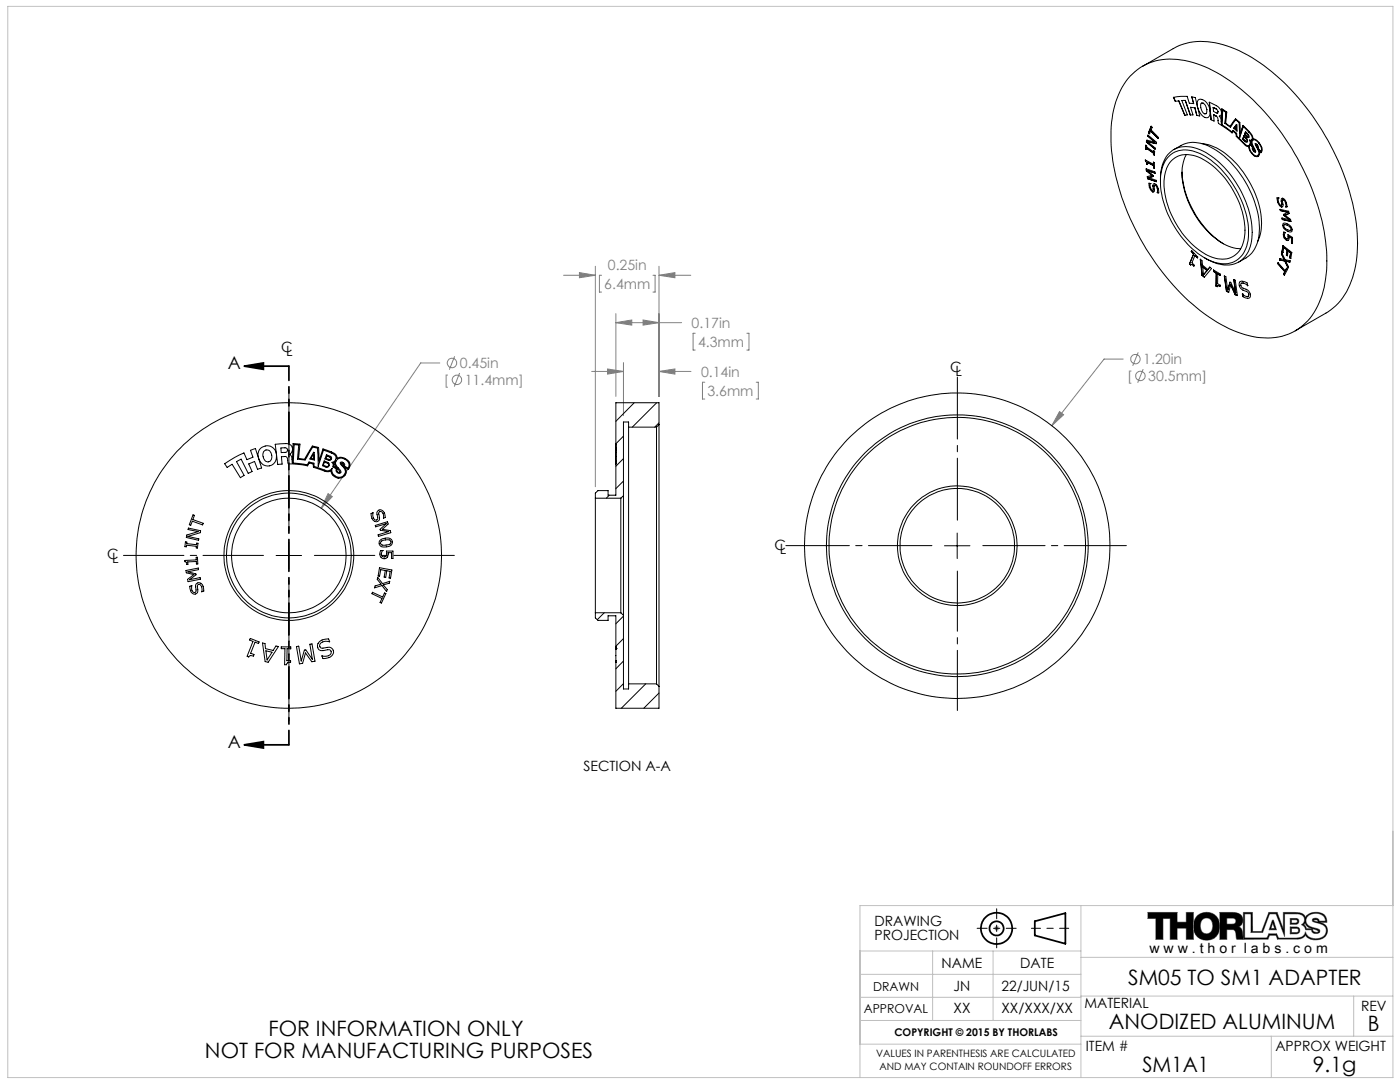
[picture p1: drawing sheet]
<svg xmlns="http://www.w3.org/2000/svg" width="279mm" height="216mm" viewBox="0 0 279 216" stroke-linecap="round" stroke-linejoin="round" font-family="sans-serif">
<g fill="none" stroke="#000" stroke-width=".35">
<path d="M48.8 73.1h8.8M48.8 73.1l3.8-.7v1.3zM48.8 148.6h8.8M48.8 148.6l3.8-.6v1.3zM206.5 183.8l6.1-1.6v6.1l-6.1-1.6z"/>
<circle cx="198.9" cy="185.2" r="3.1"/>
<circle cx="198.9" cy="185.2" r="1.4"/>
</g>
<g fill="none" stroke="#808080" stroke-width=".2">
<path d="M112.5 54.9h6.3M115.6 54.4l3.2 .5-3.2 .5zM118.8 53.1v44M120.1 54.9h-.5v3.4h.5M130.3 54.9h.4v3.4h-.4M131.5 54.9l3.2-.5v1zM131.5 54.9h6.4M131.5 53.1v26M87.8 72.4h-3.8l-19.9 29M90.7 71.1l-1 2.7M91.7 74.4l-1 2.8M118.1 74.1h6.3"/>
<path d="M121.2 73.6l3.2 .5-3.2 .5zM122.9 64.4l3.2-.5v1zM122.9 62.6v16.5M122.9 64.4h13.1M124.4 72.4v10.5M128.3 63.9l3.2 .5-3.2 .5zM131.5 74.1l3.2-.5v1zM131.5 74.1h6.4M138.7 66.5h-.4v3.3h.4M140.7 76.3h-.5v3.3h.5M149 66.5h.5v3.3h-.5M150.9 76.3h.4v3.3h-.4"/>
<path d="M224.2 71.6h-3.9l-10.4 13.3M227.2 70.3l-1.1 2.7M228.1 73.7l-1.1 2.7M65.5 98.5l.8 .6-2.2 2.3zM211.5 82.1l.8 .7-2.4 2.1zM198.4 185.2h1M198.5 184.9l.7 .7M198.9 184.7v1M199.2 184.9l-.7 .7M229.1 182.1h5.8v1.9h1.8v-1.9h1.5v5.3h-1.5v-2.2h-1.8v2.2h-1.4v-4.1h-1.4v4.1h-1.4v-4.1h-1.6zM239 182.7a2.7 2.7 0 0 1 3.3-.2 2.7 2.7 0 0 1 1 3.1 2.65 2.65 0 0 1-3.2 1.9 2.65 2.65 0 0 1-1.9-3.3l.2-.6zM239.9 183.5a1.21 1.21 0 0 1 1.3-.3 1.21 1.21 0 0 1 .8 1.1 1.49 1.49 0 0 1-1.2 2 1.69 1.69 0 0 1-.9-2.8z"/>
<path d="M244.8 183.2h1.2a.61 .61 0 0 1 .7 .6 .61 .61 0 0 1-.7 .6h-1.2zM247.2 184.9a1.46 1.46 0 0 0 .8-1.6 1.46 1.46 0 0 0-1.3-1.2h-3.2v5.3h1.3v-1.9h1.3a1.71 1.71 0 0 1 .6 1.7l.1 .2h1.3M247.2 184.9a2.41 2.41 0 0 1 .9 2.2v.3M247.2 184.9h.1M248.4 182.4h1.3v3.7h2.3l1.4-3.7h1.3l1.7 4.4v-4.4h2.2a1.26 1.26 0 0 1 1.4 .3 1.26 1.26 0 0 1 .1 1.5l-.4 .3a1.2 1.2 0 0 1 .9 1h1.2a.86 .86 0 0 0 .7 .8 .86 .86 0 0 0 .9-.5l-.1-.3a5.9 5.9 0 0 1-2.5-1.2 1.4 1.4 0 0 1 1.3-2 1.84 1.84 0 0 1 2.4 1.5h-1.2a.73 .73 0 0 0-.6-.6 .73 .73 0 0 0-.8 .4l.1 .3a5.7 5.7 0 0 1 2.5 1.1 1.59 1.59 0 0 1-1.5 2.3 2.11 2.11 0 0 1-2.5-1.4 1.54 1.54 0 0 1-1.8 1.3h-3.5l-.4-.9h-1.6l-.3 .8h-4.5zM253.9 183.6h.2l.6 1.9h-1.4zM254 184.1l.4 1.2h-.8zM257.5 183.3h1.1a.58 .58 0 0 1 .6 .6 .58 .58 0 0 1-.6 .5h-1.1zM257.5 185h1.2a.69 .69 0 0 1 .7 .6 .69 .69 0 0 1-.7 .7h-1.2zM257.7 183.5l1.1 .1 .1 .4-.4 .2h-.8zM257.7 185.2h1a.43 .43 0 0 1 .5 .5 .43 .43 0 0 1-.5 .4h-1zM260.5 184.1a1.57 1.57 0 0 0 1.4 1.2h-1.2l-.5-.8z"/>
<path d="M262 185.3l1.1 .5a.61 .61 0 0 1-.7 .3 .61 .61 0 0 1-.4-.6zM262.1 183.6a.52 .52 0 0 1 .9 .4zM263.3 184h.1M263.3 184h1.5a1.84 1.84 0 0 0-2.2-2 2.32 2.32 0 0 0-2.1 1.1 1.76 1.76 0 0 0-2.1-1h-2.3v3.3l-1.2-3.3h-1.7l-1.4 3.8h-1.8l-.1-3.8h-1.8v5.3M263.3 184a1.72 1.72 0 0 1 1.6 1.8 1.72 1.72 0 0 1-1.6 1.7 2.53 2.53 0 0 1-2.8-1 1.59 1.59 0 0 1-1.6 .9h-3.9l-.3-.8h-1.3l-.4 .8h-4.9"/>
<circle cx="90.2" cy="72.4" r=".95"/>
<circle cx="91.2" cy="75.8" r=".94"/>
<circle cx="226.6" cy="71.6" r=".95"/>
<circle cx="227.6" cy="75" r=".94"/>
</g>
<path d="M205.8 185.2h7.5" fill="none" stroke="#000" stroke-width=".2" stroke-dasharray="15.2 1.3 1.3 1.3" stroke-dashoffset="13.4"/>
<path d="M195 185.2h7.8M198.9 181.3v7.8" fill="none" stroke="#000" stroke-width=".2" stroke-dasharray="15.2 1.3 1.3 1.3" stroke-dashoffset="13.2"/>
<g fill="none" stroke="#c0c0c0" stroke-width=".2">
<path d="M1.6 1.3h276.4v213.7h-276.4zM171.6 189.8h44.1M171.6 199h44.1M171.6 194.4h44.1M186.1 189.8v13.8M198.2 189.8v13.8M215.7 198.8h62.3M215.7 180.7v34.3M215.7 191h62.3M270.2 198.8v8M278 180.7h-106.4v34.3M171.6 203.6h44.1"/>
<path d="M171.6 208.4h44.1M215.7 206.8h62.3M253.7 206.8v8.2"/>
</g>
<path d="M240 183.5a1.27 1.27 0 0 1 1.5-.2 1.27 1.27 0 0 1 .5 1.4 1.28 1.28 0 0 1-.6 1.5 1.28 1.28 0 0 1-1.5-.3 2.12 2.12 0 0 1 .1-2.4zM239 182.7a2.83 2.83 0 0 0-.6 3.4 2.83 2.83 0 0 0 3.2 1.4 2.79 2.79 0 0 0 1.7-3.7 2.79 2.79 0 0 0-3.7-1.5zM229.1 182.1h5.8v1.9h1.8v-1.9h1.5v5.3h-1.5v-2.2h-1.8v2.2h-1.4v-4.1h-1.4v4.1h-1.4v-4.1h-1.6zM243.5 182.1h2.7a1.53 1.53 0 0 1 1.7 .9 1.53 1.53 0 0 1-.7 1.9l.5 .4 .2 .3 .2 1.8h-1.3l-.2-1.4-.5-.5h-1.3v1.9h-1.3zM244.8 183.2v1.2h1.4l.4-.4v-.5l-.3-.3zM262.1 183.6h.5a.24 .24 0 0 1 .3 0 .24 .24 0 0 1 0 .3l-.6-.1zM260.5 184.1a1.57 1.57 0 0 0 1.4 1.2h-1.2l-.2-.5a.4 .4 0 0 1 0-.7zM248.1 182.1v5.3h4.9l.4-.8h1.3l.3 .8h3.9a1.64 1.64 0 0 0 1.6-.9 2.71 2.71 0 0 0 3.7 .6 1.66 1.66 0 0 0 .7-1.9 1.66 1.66 0 0 0-1.6-1.2h1.5a1.88 1.88 0 0 0-2.4-2 2.15 2.15 0 0 0-1.9 1.1v-.2a1.84 1.84 0 0 0-2.1-.8h-2.3v3.3l-1.2-3.3h-1.7l-1.4 3.8h-1.8l-.1-3.8zM248.4 182.4h1.3v3.7h2.3l1.4-3.7h1.3l1.7 4.4v-4.4h2.2a1.32 1.32 0 0 1 1.7 1.3l-.1 .4-.5 .4 .2 .1a1.14 1.14 0 0 1 .7 .9h1.2v.4a.85 .85 0 0 0 .9 .4 .85 .85 0 0 0 .7-.6l-.2-.3-.6-.2a2.02 2.02 0 0 1-1.9-1.3 1.53 1.53 0 0 1 1.7-1.7 1.7 1.7 0 0 1 2.1 1.6h-1.2l-.2-.4-.5-.2-.5 .1-.2 .2a.43 .43 0 0 0 .1 .4 .43 .43 0 0 0 .5 .1l.3 .1a1.75 1.75 0 0 1 1.9 1.5 1.83 1.83 0 0 1-2.4 1.7 1.75 1.75 0 0 1-1.8-1.4 1.54 1.54 0 0 1-1.8 1.3h-3.5l-.4-.9h-1.6l-.3 .8h-4.5zM262 185.3l.6 .2a.34 .34 0 0 1 .4 .5l-.4 .1-.4-.2-.2-.2zM253.9 183.6l-.6 1.9h1.4l-.6-1.9zM254 184.1l.4 1.2h-.8zM257.5 183.3h1.4l.3 .3v.5l-.5 .3h-1.2zM257.7 183.5v.7h1l.2-.3-.1-.3zM257.5 185h1.6l.3 .5-.1 .6-.5 .2h-1.3zM257.7 185.2v.9h1.1l.4-.3v-.3l-.3-.3z" fill-rule="evenodd" fill="#000"/>
<path d="M191.1 103.8v-28.6" fill="none" stroke="#000" stroke-width=".2" stroke-dasharray="15.2 1.3 1.3 1.3" stroke-dashoffset="2.9"/>
<path d="M186 108.9h-29.2" fill="none" stroke="#000" stroke-width=".2" stroke-dasharray="15.2 1.3 1.3 1.3" stroke-dashoffset="2.6"/>
<path d="M52.6 110.8h-28M57.7 105.7v-27.9M57.7 115.9v27.9M62.7 110.8h28M191.1 114v27.8" fill="none" stroke="#000" stroke-width=".2" stroke-dasharray="15.2 1.3 1.3 1.3" stroke-dashoffset="3.2"/>
<path d="M196.1 108.9h28.7" fill="none" stroke="#000" stroke-width=".2" stroke-dasharray="15.2 1.3 1.3 1.3" stroke-dashoffset="2.8"/>
<path d="M55.1 110.8h5.1M57.6 108.3v5.1M188.5 108.9h5.1M191 106.4v5" fill="none" stroke="#000" stroke-width=".2"/>
<path d="M57.7 73v75.6" fill="none" stroke="#000" stroke-width=".35" stroke-dasharray="6.3 1.3 1.3 1.3 1.3 1.3" stroke-dashoffset="3.5"/>
<path d="M48.8 73.1l3.8-.7v1.3zM48.8 148.6l3.8-.6v1.3z" fill="#000"/>
<path d="M65.5 98.5l-1.4 2.9 2.2-2.3zM211.5 82.1l-1.6 2.8 2.4-2.1zM115.6 54.4l3.2 .5-3.2 .5zM131.5 54.9l3.2-.5v1zM131.5 74.1l3.2-.5v1zM121.2 73.6l3.2 .5-3.2 .5zM128.3 63.9l3.2 .5-3.2 .5zM122.9 64.4l3.2-.5v1z" fill="#808080"/>
<g fill="none" stroke="#000" stroke-width=".2">
<path d="M225.5 15.2a11.3 11.3 0 0 1 10.9-3.1 28.8 28.8 0 0 1 14.4 8.6 49.6 49.6 0 0 1 13.7 27.5 22.5 22.5 0 0 1-1.9 13.5 11 11 0 0 1-11.8 5.6 28 28 0 0 1-14.4-8 49.9 49.9 0 0 1-14.6-29.2 22.7 22.7 0 0 1 2.1-12.6zM228 13.2l6.1-3.5a12.7 12.7 0 0 1 10.8-.5 34.2 34.2 0 0 1 15 11.3 48.2 48.2 0 0 1 11 26.1 19.4 19.4 0 0 1-3.4 13.4l-.9 1-1.6 1.2-6.5 3.8M234.2 19.4l.4 .8M237.9 19.4l.3 1.3M228.6 32.1l.2 .3M228.6 32.1v-.2l1.6 .9M228.6 29.7l.1-.7 .1 .1v.3l1.5 .9M228.6 29.7h.1M228.6 29.7l.2 .1M228.6 32v.1M228.7 29l-.1 .7M228.7 33.7l1.8 .6v.3l-1.5-.6"/>
<path d="M228.7 33.7l.1 .4M228.8 34.1l1.1 .9M228.8 28.3l1.7 1.4M228.8 33.7v.3M228.8 32.4v.4M228.8 29.6v.2l-.2-.1M228.8 29.6l1.5 1M228.8 34l1.1 1M228.8 34v.1M228.8 32.8h.2M228.8 32.4h.1M228.9 28l1.6 .4"/>
<path d="M228.9 28l-.1 .3M229 32.4v.4M229 32.4l1.2 .7M229 32.4l1.2 .6M229 28.3l1.6 1.3-.1 .2-1.7-1.5M229 34l1.2 1v.2l-1 .3M229 28.3l1.8 .3M229 34l1.5 .5M229 35.2l.1 .4M229.1 27.2l1.4 1.2M229.1 27.2v-.2l1.7 1.4v.3l-1.8-.4M229.1 27.2h.1"/>
<path d="M229.1 35.6l1.7 .6M229.1 35.6l-.1 .1M229.1 27v.2M229.2 26.5l.2 .2M229.2 35.5l1.6 .5v.3l-1.8-.6M229.2 35.5h.1M229.4 37.4l.2 .5 .5 .4M229.4 37.3v.1M229.6 36.6a1.1 1.1 0 0 0 .5 1.4l.1-.3M229.6 36.6h.1M229.6 36.6l-.3-.1 .1 .9M229.6 26.1l-.2 .6-.2-.2"/>
<path d="M229.6 26.1h.1M229.7 25.2l.2 .2-.2 .5 1.5 1.5-.1 .2-1.5-1.5M229.8 25.2l-.6 1.3M229.9 35l-.9 .2v.5M230.1 37.1l.2-.4a1.28 1.28 0 0 1 .9 1.4v.4M230.1 37.1l.1 .6M230.1 38h.1M230.1 37.1h.1M230.2 37.7h.1M230.2 38.3h-.1M230.2 33.1v.4M230.2 32.8v-.5l.2 .2v1.1l-.2-.1"/>
<path d="M230.2 30.8h.1M230.2 32.8h.1M230.2 30.8l.2 .1M230.2 33l.1 .5M230.2 33v.1M230.2 33.5h.1M230.3 30.6l-.1 .2M230.3 30.3v-.2l.1 .1v.8l-.2-.2M230.3 33.5h.1M230.3 30.1v.2M230.4 37h.1M230.5 37l-.2 .3 .1 .9-.3 .1"/>
<path d="M230.5 37h.2l.3 .6M230.5 36.9v.1M231 37.6v.8M231 38.4v.1M231 38.5h.2M231 38.4h.1M231 37.6h.1M231 38.4l.2 .1M231.6 36.2a6.4 6.4 0 0 1 3.2-6.6 7.6 7.6 0 0 1 7 1.6 20.1 20.1 0 0 1 8.1 15.8 5.7 5.7 0 0 1-3.7 5.7 7.6 7.6 0 0 1-5.8-1.3M233.4 31.1a5.1 5.1 0 0 1 5.7-.6 17.5 17.5 0 0 1 8.6 9.3 13.3 13.3 0 0 1 .9 9.8 4.7 4.7 0 0 1-6.4 2.7 17.4 17.4 0 0 1-9.1-9.5 13.4 13.4 0 0 1-1-9.8l.5-.9zM233.8 32.1a5 5 0 0 1 6.3-.3 17.7 17.7 0 0 1 8.4 14.7 5.3 5.3 0 0 1-2.9 4.9 6.8 6.8 0 0 1-6.5-1.6 18 18 0 0 1-6.8-13.7 6.6 6.6 0 0 1 1.5-4zM234.3 29.8l1.4-.8a6.4 6.4 0 0 1 6.5 .7 20 20 0 0 1 9.1 16.4 6.4 6.4 0 0 1-2.6 5.4l-1.5 .8"/>
<path d="M234.6 20.2l-.4-.8 2.7-.2 .4 1.4 .9 .1M235.2 20.1l-.6 .1M235.2 20.1l1.2 2.9M235.9 20.1l1.1 2.8-.6 .1M235.9 34.3a18.8 18.8 0 0 0 8.3 14.3M235.9 20v.1M236.5 20l-.6 .1M236.5 20l1 2.9M236.7 30.8a10.8 10.8 0 0 0 .2 8.7 16.9 16.9 0 0 0 8.3 9.6l1.5 .5h.9M237.6 21.4l.5 1.5h-.6M237.6 21.4l.9 .1 .3 1.5M237.6 21.4h.1"/>
<path d="M238.2 20.7l-.4-1.4 .7 .2 .9 3.6-.6-.1M238.9 23h-.1M239 21.3a1.04 1.04 0 0 1 .6-1.5 2.54 2.54 0 0 1 1.7 3.5l-.2 .2h-.6M239 21.3l.7 1.5 .8 .7M239 21.3h.1M239.7 28.6a11.8 11.8 0 0 1 8 5.2 17 17 0 0 1 3.9 12.4l-.6 2M239.8 20.6h-.1M240.1 20.6a1.65 1.65 0 0 1 .7 1.3M240.1 20.6h-.3a1.48 1.48 0 0 0 .9 2.1l.1-.8M240.1 20.6h.1M240.6 23.4l-.1 .1M240.7 22.7h.1"/>
<path d="M240.9 21.8l-.1 .1M241.4 20.4l.3 3.5M242.1 21.4l.1 .8 .7 .4 .1-.1 .1-.2M242.1 21.4l.6 .3M242.1 21.4h.1M242.2 22.9l.1 1.3-.6-.3M242.2 22.9l.5 .3M242.7 23.2l.3 .3 .1 .6M242.7 21.7l.4 .6M242.7 23.2h.1M242.7 21.7h.1M243 22.5v.1"/>
<path d="M243.1 22.3h.1M243.1 24.1l.1 .5M243.1 24.1h.1M243.2 24.6l2.7 1.9 .2-.3M243.2 24.6h.1M243.3 23.2l.4 .5 .1 1.1M243.3 23.2a.78 .78 0 0 0 .3-1.4 2.52 2.52 0 0 0-1.5-1l-.8-.4 .4 3.5M243.3 23.2h.1M243.8 24.8v-3.1l1 .7-.2 2.2 .9 .6M243.9 21.7l-.1 3.1M244 22l.7 .4M244 22l-.1 2.9 2 1.4"/>
<path d="M244.7 22.4l-.2 2.2M244.7 22.4h.1M245.5 25.2l1.1-1.5 .8 .7 .1 2.3M245.5 25.2h.1M245.9 26.3l.2-.3 .7 .6v.6l.7 .6a2.86 2.86 0 0 0 1.5 1.3l.4-.2a2.04 2.04 0 0 0 1.3 2.2l.4-.2M245.9 26.3h.1M246.1 26l-.2 .3M246.1 26.2l.6 .5M246.2 26.2h-.1M246.2 25.6h.1M246.6 23.9l.7 .6M246.6 23.9l-1 1.5-1.1-.8"/>
<path d="M246.7 26.7v.5M246.7 27.2l1.7 1.7M246.7 25.1l-.3 .5 .4 .3M246.7 25.1l.1 .8M246.7 26.7h.1M246.8 24.8l.1 1.4-.7-.6zM246.8 25.1h-.1M246.8 25.9h.1M247.3 24.5l.1 3 .7-2.2M247.5 26.7l.6-1.7 1.7 1.9 .2 .8a2.49 2.49 0 0 1 1.9 2.4l-.3 .4-.6-.9M248 27.7l.5 .6M248 27.7h.1"/>
<path d="M248.1 25l-.6 1.7M248.1 25.3l1.2 1.1M248.1 25.3h.1M248.2 27.1l.8 .9-.2 .4-.3-.1M248.2 27.1l-.2 .6M248.3 27.3l.4 .4M248.3 27.3l-.2 .4 .6 .6 .2-.2-.2-.4M248.4 26.8l.2-.5 .6 .7 .1 .4-.2 .1-.3-.2M248.4 26.8l.4 .5M248.4 26.8h.1M248.4 28.9a.73 .73 0 0 0 .8 .3M248.4 26.8l.5 .5"/>
<path d="M248.4 28.8v.1M248.6 26.3l-.2 .5M248.6 26.5l.4 .4M248.6 26.5l-.1 .3 .5 .5 .1-.1M248.8 27.3h.1M248.9 28.2l-.1 .1M249 26.9l.1 .3M249 26.9h.1M249.1 27.3h.1M249.1 27.2h.1M249.2 29.2l.2 .9M249.2 29.2h.1"/>
<path d="M249.3 26.4l.6 .9-.1 .5M249.3 29h-.1M249.3 26.4h.1M249.4 30.1l.8 .9M249.4 28.8l.6 .6M249.4 30v.1M249.6 28.2v.6l.5 .6M249.6 28.2h.1M249.8 27.9l-.1 .1M249.8 28.1l-.2 .1M249.8 28.1l-.1 .4 .3 .7M249.8 28.1h.1"/>
<path d="M249.8 27.8l-.2 .2-.3-.1 .2 .5-.1 .4M249.8 27.8h.1M250 29.4l-.1 .2 .3 .5M250 29.2l.1 .2M250.1 29.4a.53 .53 0 0 0 .3 .8M250.1 29.4l.3 .8M250.1 27.9h-.1M250.1 29.4h.1M250.2 31l.1 .1M250.2 31h.1M250.2 30.1h.1M250.3 31.1l.7 .1"/>
<path d="M250.3 31.1h.1M250.4 30.2h.1M250.5 28.7a.64 .64 0 0 1 .6 .8l.5 .7M250.5 28.7l.5 1M250.5 28.7h.1M250.6 28.9l.3 .5M250.6 28.9l.3 .1M250.7 28.8l-.1 .1M250.9 29l.1 .4M250.9 29h.1M251 29.4h-.1M251 29.7l.1 .3a.85 .85 0 0 1 0 .9"/>
<path d="M251 31h.1M251 29.7h.1M251 29.6a1.08 1.08 0 0 1 .1 1.6M251 29.6h.1M251.1 29.6l.6 .8M251.1 30.9h.1M251.2 28.6l-.4-.4a.56 .56 0 0 0-.8-.2 .56 .56 0 0 0-.1 .8l.7 1.5-.2 .1-.2-.3M251.2 28.6l.2 .3a1.2 1.2 0 0 1 .2 1.3M251.2 28.5v.1M251.7 30.2h-.1M255.1 39.5a1.13 1.13 0 0 0 .7 1.5v-.3M255.1 39.5h.1"/>
<path d="M255.1 39.5h-.3l.2 .8M256 39.9h.1M256.1 39.9l-.2 .1 .1 .5a.5 .5 0 0 1-.2 .8M256.1 39.9l.4 .6M256.1 39.9h.1M237.4 52.6l.2 .3 .3-.1M237.4 52.6h.1M237.4 52.6l.2 .2M237.7 52.8h.1M237.7 50.2l.1-.2 1.2 1.3v.2l-.5-.5M237.7 50.2l.5 .5M237.8 50.2l.4 .5"/>
<path d="M237.8 50.2h-.1M237.8 50v.2M237.9 52.8h.1M238.2 50.7l-.8 1.9M238.2 50.7h.1M238.5 51l-.6 1.4 .4 .5v.2l-.4-.3M238.5 51h.1M239.6 51.8l.3 3.1M239.9 54.9l.4 .4M239.9 54.9v.1M240 53.3l.9 .7M240 53.3l.2 1.6"/>
<path d="M240.2 54.8v.1M240.9 54l-.7 .9M241.1 53.8l-1.1-.9-.1-.9-.4-.3 .4 3.3M241.4 53.3l.4 .3-1.5 1.7-.4-.3M241.4 53.3l-.3 .5M242.2 54.2v-.3l1.3 .8v.3l-.5-.3M242.2 54.2l.5 .3M242.2 53.9v.3M242.2 54.2h.1M242.7 57.1l.2 .1M242.7 54.5h.1M242.7 54.5v2.6"/>
<path d="M243 54.7v1.9l.5 .3v.2l-.4-.1M243 54.7l.5 .2M243.1 57h-.1M243.1 57l-.2 .2-.2-.1M243.1 57h.1M244.4 55.1l.4 3M244.8 58.1h.1M244.8 58.1l.4 .2M245 57.9l.5-1.6 .1 .1 1 2.1M245 57.9l-.3-2.7-.4-.1 .5 3M245.5 56.3l-.5 1.6M245.6 56.8l-.4 1.5-.4-.2"/>
<path d="M245.6 56.8l.9 2M245.6 56.8h.1M246.3 55.8l.3 2.7M246.5 58.8l.4 .2M246.5 58.8h.1M246.5 58.8l.4 .1M246.6 58.5l-.4-2.7 .3 .1 .4 3.1M247.3 57l.3 .5 .5 .4M247.3 57h.1M247.4 56.3l.4-.2 .7 .1 .4 .2 .1 .6M247.4 56.3l-.1 .7M247.4 56.3h.1"/>
<path d="M247.8 56.5h.1M247.9 58.7l.7 .4a.38 .38 0 0 0 .6-.2v-.2M247.9 58.7h.1M247.9 58.7l.2 .5M248 58.7l.1 .5M248.1 59.2l.9 .3M248.1 56.5a.51 .51 0 0 0-.5 .5 .51 .51 0 0 0 .5 .5 1.42 1.42 0 0 1 1.3 1.9l-.4 .1M248.1 56.5l.9 .5M248.1 57.9l.6 .2M248.1 56.4v.1M248.1 57.9h.1M248.7 58.1l.5 .6"/>
<path d="M248.8 58.1h-.1M249 59.5h.1M249 57h.1M249.1 59.1h.1M249.2 58.7h.1M255 40.3l.4 .7M255 52.6l.1-.2 1.4 1.6M255 52.6l1.4 1.6M255 40.3h.1M255 52.6h.1M255.1 52.5l-.1 .1M255.3 51.9l1.1 .2"/>
<path d="M255.3 51.9h.1M255.4 41l.4 .3M255.4 41h.1M255.4 51.9l1 .2M255.5 51.6l-.1 .3M255.5 42l-.1-.2 1.8 .4 .1 .4M255.5 42l1.5 .4-.8 .4M255.5 41.8v.2M255.7 40.1l.1-.5a1.4 1.4 0 0 1 1.1 1.7h-.3M255.7 40.1l.1 .6M255.7 50.7l.1-.3 .7 1.4 1 .2-.1 .3-.8-.2M255.7 50.7l.6 1.1"/>
<path d="M255.7 40.1h.1M255.7 50.7h.1M255.8 41h.1M255.8 50.7l.5 1.1M255.8 40.7h.1M255.8 50.2l.2-1.2 1.8 1.4-.2 1.2-.2-.2M255.8 41.3h.1M255.8 50.5v.2M255.9 50.2l.1 .1M255.9 50.2h-.1M255.9 43.8l-.1-.3 1.6 .4M255.9 43.5v.3"/>
<path d="M255.9 43.8l1.7 .4M255.9 43.8h.1M256 45v-.3a1.4 1.4 0 0 1 1.8 1.4l-.2 .2-.6-.1M256 45l.2 .6 .8 .6M256 45h.1M256.1 49l-.2 1.2M256.1 46.8l.2 .7M256.2 46.8h-.1M256.2 42.8v.2M256.2 43l1.2 .9M256.2 54.7l.1 .2M256.2 54.7h.1"/>
<path d="M256.2 49.4l.7 .5M256.2 49.4l-.2 1-.2-.2M256.2 42.9l1.2 1M256.2 42.9v.1M256.2 49.4h.1M256.3 47.5l.4 .4M256.3 51.8l-.9-.2-.1 .3M256.3 44.8h.1M256.3 47.4v.1M256.4 44.8l.5 .1M256.4 44.8a.57 .57 0 0 0-.1 .6 .57 .57 0 0 0 .5 .4l.7 .2 .2-.3M256.4 44.8h.1"/>
<path d="M256.4 52.1l.7 1.4v-.3l-.5-1.1M256.4 54.2l-.2 .5M256.4 52.1l.7 1.3M256.4 52.1h.1M256.4 54.2h.1M256.5 46.5a.7 .7 0 0 0-.1 .7 .7 .7 0 0 0 .6 .4M256.5 46.4l-.3-.1-.1 .5M256.5 43l1.1 .8v.4l-1.7-.4M256.5 46.4v.1M256.5 54l.3-.5 .2 .2-.7 1.2-.1-.2M256.5 40.5l.1 .7M256.6 40.4l-.1 .1"/>
<path d="M256.6 41.2v.1M256.6 52.1l.8 .2M256.6 52.1h.1M256.7 47.9h.1M256.8 50.9l.1 .1M256.8 50.9h-.1M256.8 53.6l-.3 .4M256.9 44.9l.5 .4M256.9 44.9h.1M256.9 49.9l-.2 1M256.9 49.9l-.1 1M257 47.6l-.1 .1"/>
<path d="M257.1 47.3l-.1-.5 1 .6v1.2l-.3-.1M257.1 47.3l-.1 .3M257.1 50.1l-.2 .9-.2-.1M257.1 50.1l.5 .3M257.1 46.1l-.1 .1M257.1 47.3h.1M257.2 47.2l-.1 .7h-.4M257.2 47.2l.5 .3M257.2 47.2l.6 .3M257.3 42.6l-.8 .4M257.4 45.3l.3 .4M257.4 45.3h.1"/>
<path d="M257.4 51.4l.2 .1M257.4 51.4h.1M257.6 50.4l-.2 1M257.6 50.4h.1M257.6 46h.1M257.7 45.7h.1M257.7 47.5v1M257.7 48.5h.1M257.8 48.5h.2M257.8 47.5v1M257.8 47.5h-.1M44.8 92.5l2.1-1.3 1.8-.8 .6 1.3 1.2-.5-.5-1.3 1-.4 1.2 3.9-.8 .3-.6-1.6-1.2 .5 .7 1.5-.8 .3-1.4-2.8-.9 .5 1.5 2.8-.7 .4-1.7-2.7-1 .7z"/>
<path d="M52 89.5a1.98 1.98 0 0 1 3.2 .9 1.98 1.98 0 0 1-2.2 2.5 2.25 2.25 0 0 1-1-3.4zM52.6 90.1a.91 .91 0 0 1 1.1-.2 .91 .91 0 0 1 .5 .9 .91 .91 0 0 1-.6 1.3 .91 .91 0 0 1-1.1-.9v-.6zM56.1 89.4h.3a.8 .8 0 0 1 1 .2l-.2 .6-1.1 .1zM57.8 90.7a1.16 1.16 0 0 0 .5-1.4 1.16 1.16 0 0 0-1.3-.8l-2.1 .2 .5 4 .9-.1-.1-1.5h.3a.78 .78 0 0 1 .8 .2 .78 .78 0 0 1 .1 .9l.1 .4 2.8 .1 1.1 .3 .3-.6 .8 .2v.6l1.4 .5a1.9 1.9 0 0 0 2.1 .2 1.54 1.54 0 0 0 1.6 1.5 1.54 1.54 0 0 0 1.5-1.6l-.4-.6M57.8 90.7l.4 .4 .1 1.3 .2-3.9 1.4 .1-.3 2.9 1.2 .2 1.5-2.7 1.3 .3 .1 2.7 .8-2.4 1.6 .6a1.25 1.25 0 0 1 1.1 1.3 1.83 1.83 0 0 1 2.6 1.4l-.3 .8-.8-.6M57.8 90.7h.1M58.7 88.7l.9 .1-.2 2.8 1.5 .2 1.5-2.6 1 .2 .1 3.7 1.1-3.3 1.6 .6a.92 .92 0 0 1 .9 .9 .92 .92 0 0 1-.8 1l.2 .2-.1 .7 .7 .4a.59 .59 0 0 0 .2 .7 .59 .59 0 0 0 .7 0v-.3a2.63 2.63 0 0 1-1-1.8 1.43 1.43 0 0 1 1.6-.7 1.43 1.43 0 0 1 1.1 1.3l-.2 .6-.8-.4a.54 .54 0 0 0-.1-.7 .54 .54 0 0 0-.7 0v.2a3.3 3.3 0 0 1 1 1.7 1.38 1.38 0 0 1-1.7 1 1.38 1.38 0 0 1-.9-1.7l-.2 .2a1.11 1.11 0 0 1-1.3 .1l-2.1-.7v-.7l-1-.2-.4 .5-2.8-.3zM62.5 90.6l.1 .9-.5-.1zM62.6 90.2l.1 .1 .1 1.5-1-.2zM64.7 92a.99 .99 0 0 1 1 .8v.1a.45 .45 0 0 1-.6 .3l-.8-.3zM64.8 92.2l.6 .2a.34 .34 0 0 1 .2 .5 .34 .34 0 0 1-.5 .2l-.6-.3zM65.2 90.7l.7 .4a.44 .44 0 0 1 .2 .5 .44 .44 0 0 1-.5 .3l-.8-.3z"/>
<path d="M65.3 91l.5 .2a.25 .25 0 0 1 .2 .3 .25 .25 0 0 1-.4 .2l-.5-.2zM66.5 92.4l.4-.3v.8l.4 .6-.7-.4zM67.3 93.5l.5 .7a.43 .43 0 0 1-.5-.2 .43 .43 0 0 1 0-.5zM68.1 92.4a.35 .35 0 0 1 .4 .2 .35 .35 0 0 1 0 .4zM68.7 93.1v.1M118.8 99.4v22.9M118.8 99.4h5.1M121.6 98.8l-.6 .6M122.9 91.1h.1M122.9 89.4h.1M122.9 89.8h.1M122.9 92.2h.1"/>
<path d="M122.9 91.9v.7M122.9 91.1v.8M122.9 89.4v.4M122.9 89.8v.5M122.9 92.6v6.2h-1.5v-.9h-2.1l-.5 .5v1M122.9 90.3v.8M122.9 91.9h.1M122.9 90.3h.1M122.9 88.7h.1M123.9 99.4v22.9M124.4 87l-1.5 1.6v4M124.4 91.5l-1.5 1.5"/>
<path d="M124.4 96l-1.5 1.5M124.4 98.9v23.9M124.4 98.9l-.5 .5M125.4 85.2v51.3M125.4 85.2h5.6M125.4 85.2v-1h-1v14.7M126.6 80.4l-3.7 3.7M131 85.2v51.3M131.1 80.4l-4.9 4.8M131.5 84.4l-.8 .8M131.5 84.7v52.2M131.5 84.7v-4.3h-8.6v9"/>
<path d="M131.5 84.7l-.5 .5M36.9 111.8l2.3-.1v-.5h.2l.1 1.3h-.3v-.5l-1.7 .1v.5h-.2l-.1-.4-.3-.1zM37 108.1l.3 .1v.3l1.9 .2 .1-.3h.2l-.1 1-.2-.1v-.3l-2-.2v.3h-.3zM37.1 113.8l2.5-.5v.4l-2.1 .4 1.6 .4v.2l-1.3 1 2.1-.4 .1 .3-2.5 .5-.1-.5 1.3-.9-1.5-.4zM37.6 105.4l2.4 .5v.4l-2.5 .7 2.2 .5-.1 .3-2.4-.6 .1-.4 2.2-.7-2-.4zM37.9 117l.4-.2a.97 .97 0 0 0 .6 1.4l.2-.2a1.77 1.77 0 0 1 .2-1.6 .96 .96 0 0 1 1 .1 .96 .96 0 0 1 .3 1l.1 .4-.4 .2a.94 .94 0 0 0-.7-1.5l-.2 .2a2.14 2.14 0 0 1-.2 1.6 .98 .98 0 0 1-1.3-1zM38.5 102.7l.3 .1-.3 .9 2.1 .7-.2 .3-2-.7-.3 .8-.3-.1zM40.3 118.1h.1M74.3 118.2l2.1 .9 .3-.8 .3 .1-.9 1.9-.3-.1 .4-.8-2-.9zM74.4 102.3l-.4 .2a1.29 1.29 0 0 0 1.2 1.6l.2-.1a1.17 1.17 0 0 0 .2-1.6 .44 .44 0 0 1 .4-.4 .44 .44 0 0 1 .4 .5l.1 .9M74.4 102.3a.94 .94 0 0 0 .8 1.5l.2-.3a2.14 2.14 0 0 1 0-1.6 .93 .93 0 0 1 1 0 .93 .93 0 0 1 .4 .9l.1 .5-.3 .1M74.4 102.3h.1"/>
<path d="M74.9 104.8l2.4-.7 .2 .5-1.2 1 1.6 .3 .1 .4-2.5 .7v-.3l2-.6-1.6-.3-.1-.2 1.3-1.1-2.1 .6zM75.4 115.2l.9 1.3 1.5-.5-.1 .4-1.2 .3 .8 1-.1 .3-1-1.2-1.4 .5 .1-.4 1.2-.3-.8-1zM75.7 113.3l2.5 .4-.3 1.7-.3-.1 .3-1.3-.7-.1-.2 1.3-.3-.1 .2-1.3-.9-.1-.3 1.3-.2-.1zM75.8 107.8a1.68 1.68 0 0 1 2.4 .1 .95 .95 0 0 1-1.1 1.2 .97 .97 0 0 1-1.1-.1 .97 .97 0 0 1-.3-1zM76 109.9h.3a.69 .69 0 0 0-.2 .8 .69 .69 0 0 0 .8 .4l.3-.4-.1-.7h1.3v1.4h-.3v-1.1h-.7a.89 .89 0 0 1-.8 1.2 .89 .89 0 0 1-.8-1.3zM76.1 108a2.22 2.22 0 0 1 1.8-.2 .51 .51 0 0 1 .1 .6 .51 .51 0 0 1-.5 .3l-.8 .1a.53 .53 0 0 1-.6-.1 .53 .53 0 0 1 0-.7zM76.3 109.9h.1M76.5 103.4h.1M50 127.4l1.7 .7-.1 .3-.7-.3-.9 2.3 .7 .2-.1 .3-.6-.1-.4 .3-.3-.1 1.2-3-.7-.3zM52.4 128.3l.5 .1 .1 1 1.5 .4 .6-.9 .5 .1-2.1 3.2-.6-.2zM53.1 129.9l1.2 .2-1 1.6zM56.1 129.1h1.9v.4l-.7-.1v2.4h.7v.4h-.5l-.3 .2v.2h-.4l.1-3.2h-.8z"/>
<path d="M59.2 129l.4-.1 .5 3 .6-2.2h.3l1.3 1.9-.5-3 .5-.1 .6 3.4-.7 .1-1.2-1.7-.6 2.1-.6 .1zM63.9 128l.7-.4 1-.1 .2 .6a1.43 1.43 0 0 0-2 .8l.3 .4h.8a1.07 1.07 0 0 1 1.6 .4 1.07 1.07 0 0 1-.8 1.5l-1.2 .2-.2-.5a1.3 1.3 0 0 0 1.8-.8l-.3-.5-.9 .2a1.03 1.03 0 0 1-1.4-.4 1.03 1.03 0 0 1 .4-1.4zM64.2 130.9h.1M118.8 122.3v1l.5 .5h2.1v-.9h1.5v18.4h8.6v-4.4M118.8 122.3h5.1M120.6 122.3l-1.4 1.3M122.9 130.8h.1M122.9 129.4h.1M122.9 131.8v.4M122.9 129.1v.3M123.9 122.3l.5 .5M124.4 122.9l-1.5 1.6"/>
<path d="M124.4 127.4l-1.5 1.5M124.4 131.9l-1.5 1.6M124.4 136.4l-1.5 1.5M124.4 122.8v14.7h1v-1M125.4 136.5h5.6M128.9 136.5l-4.9 4.8M131 136.5l.5 .4M131.5 138.3l-3 3"/>
<circle cx="57.6" cy="110.8" r="13"/>
<circle cx="57.6" cy="110.9" r="30.5"/>
<circle cx="57.6" cy="110.9" r="11.4"/>
<circle cx="57.7" cy="110.9" r="12.4"/>
<circle cx="191" cy="108.9" r="30.5"/>
<circle cx="191" cy="108.9" r="11.4"/>
<circle cx="191" cy="108.9" r="26.1"/>
<circle cx="191" cy="108.9" r="11.9"/>
<circle cx="191" cy="108.9" r="25.6"/>
</g>
<g font-size="4.2">
<text x="225.1" y="196.6">SM05 TO SM1 ADAPTER</text>
<text x="53.6" y="206.8">FOR INFORMATION ONLY</text>
<text x="221.3" y="205.3">ANODIZED ALUMINUM</text>
<text x="273" y="205.8">B</text>
<text x="40.9" y="211">NOT FOR MANUFACTURING PURPOSES</text>
<text x="228" y="213.9">SM1A1</text>
<text x="262" y="213.9">9.1g</text>
</g>
<g font-size="3.5">
<text x="45.5" y="73.6">A</text>
<text x="45.5" y="149.2">A</text>
</g>
<g font-size="2.8" fill="#808080">
<text x="121.3" y="53.9">0.25in</text>
<text x="120.6" y="57.6">6.4mm</text>
<text x="138" y="65.4">0.17in</text>
<text x="139.3" y="69.2">4.3mm</text>
<text x="88.6" y="76.8">[</text>
<text x="91.8" y="73.5">0.45in</text>
<text x="92.8" y="76.8">11.4mm]</text>
<text x="139.9" y="75.2">0.14in</text>
<text x="225" y="76.1">[</text>
<text x="228.2" y="72.7">1.20in</text>
<text x="229.2" y="76.1">30.5mm]</text>
<text x="141.2" y="79">3.6mm</text>
</g>
<g font-size="2.8">
<text x="56.1" y="70.2">C</text>
<text x="57.1" y="71">L</text>
<text x="189.6" y="74.3">C</text>
<text x="190.7" y="75.1">L</text>
<text x="21.4" y="111.6">C</text>
<text x="22.4" y="112.4">L</text>
<text x="154.6" y="109.8">C</text>
<text x="155.6" y="110.6">L</text>
<text x="116.4" y="153.8">SECTION A-A</text>
<text x="174.5" y="184.8">DRAWING</text>
<text x="174.5" y="187.6">PROJECTION</text>
<text x="229.4" y="190.2">w w w . t h o r l a b s . c o m</text>
<text x="187.9" y="193.2">NAME</text>
<text x="190.3" y="197.7">JN</text>
<text x="199.9" y="197.7">22/JUN/15</text>
<text x="203.6" y="193.2">DATE</text>
<text x="190.3" y="202.2">XX</text>
<text x="199.9" y="202.2">XX/XXX/XX</text>
<text x="216.4" y="201.2">MATERIAL</text>
<text x="271.6" y="201.8">REV</text>
<text x="216.7" y="209.7">ITEM #</text>
<text x="254.5" y="209.7">APPROX WEIGHT</text>
</g>
<g font-size="2.5">
<text x="174.2" y="197.7">DRAWN</text>
<text x="172.4" y="202.2">APPROVAL</text>
</g>
<text font-size="2.1" x="178.5" y="206.8">COPYRIGHT © 2015 BY THORLABS</text>
<g font-size="2">
<text x="174.8" y="211">VALUES IN PARENTHESIS ARE CALCULATED</text>
<text x="175.5" y="213.5">AND MAY CONTAIN ROUNDOFF ERRORS</text>
</g>
</svg>
